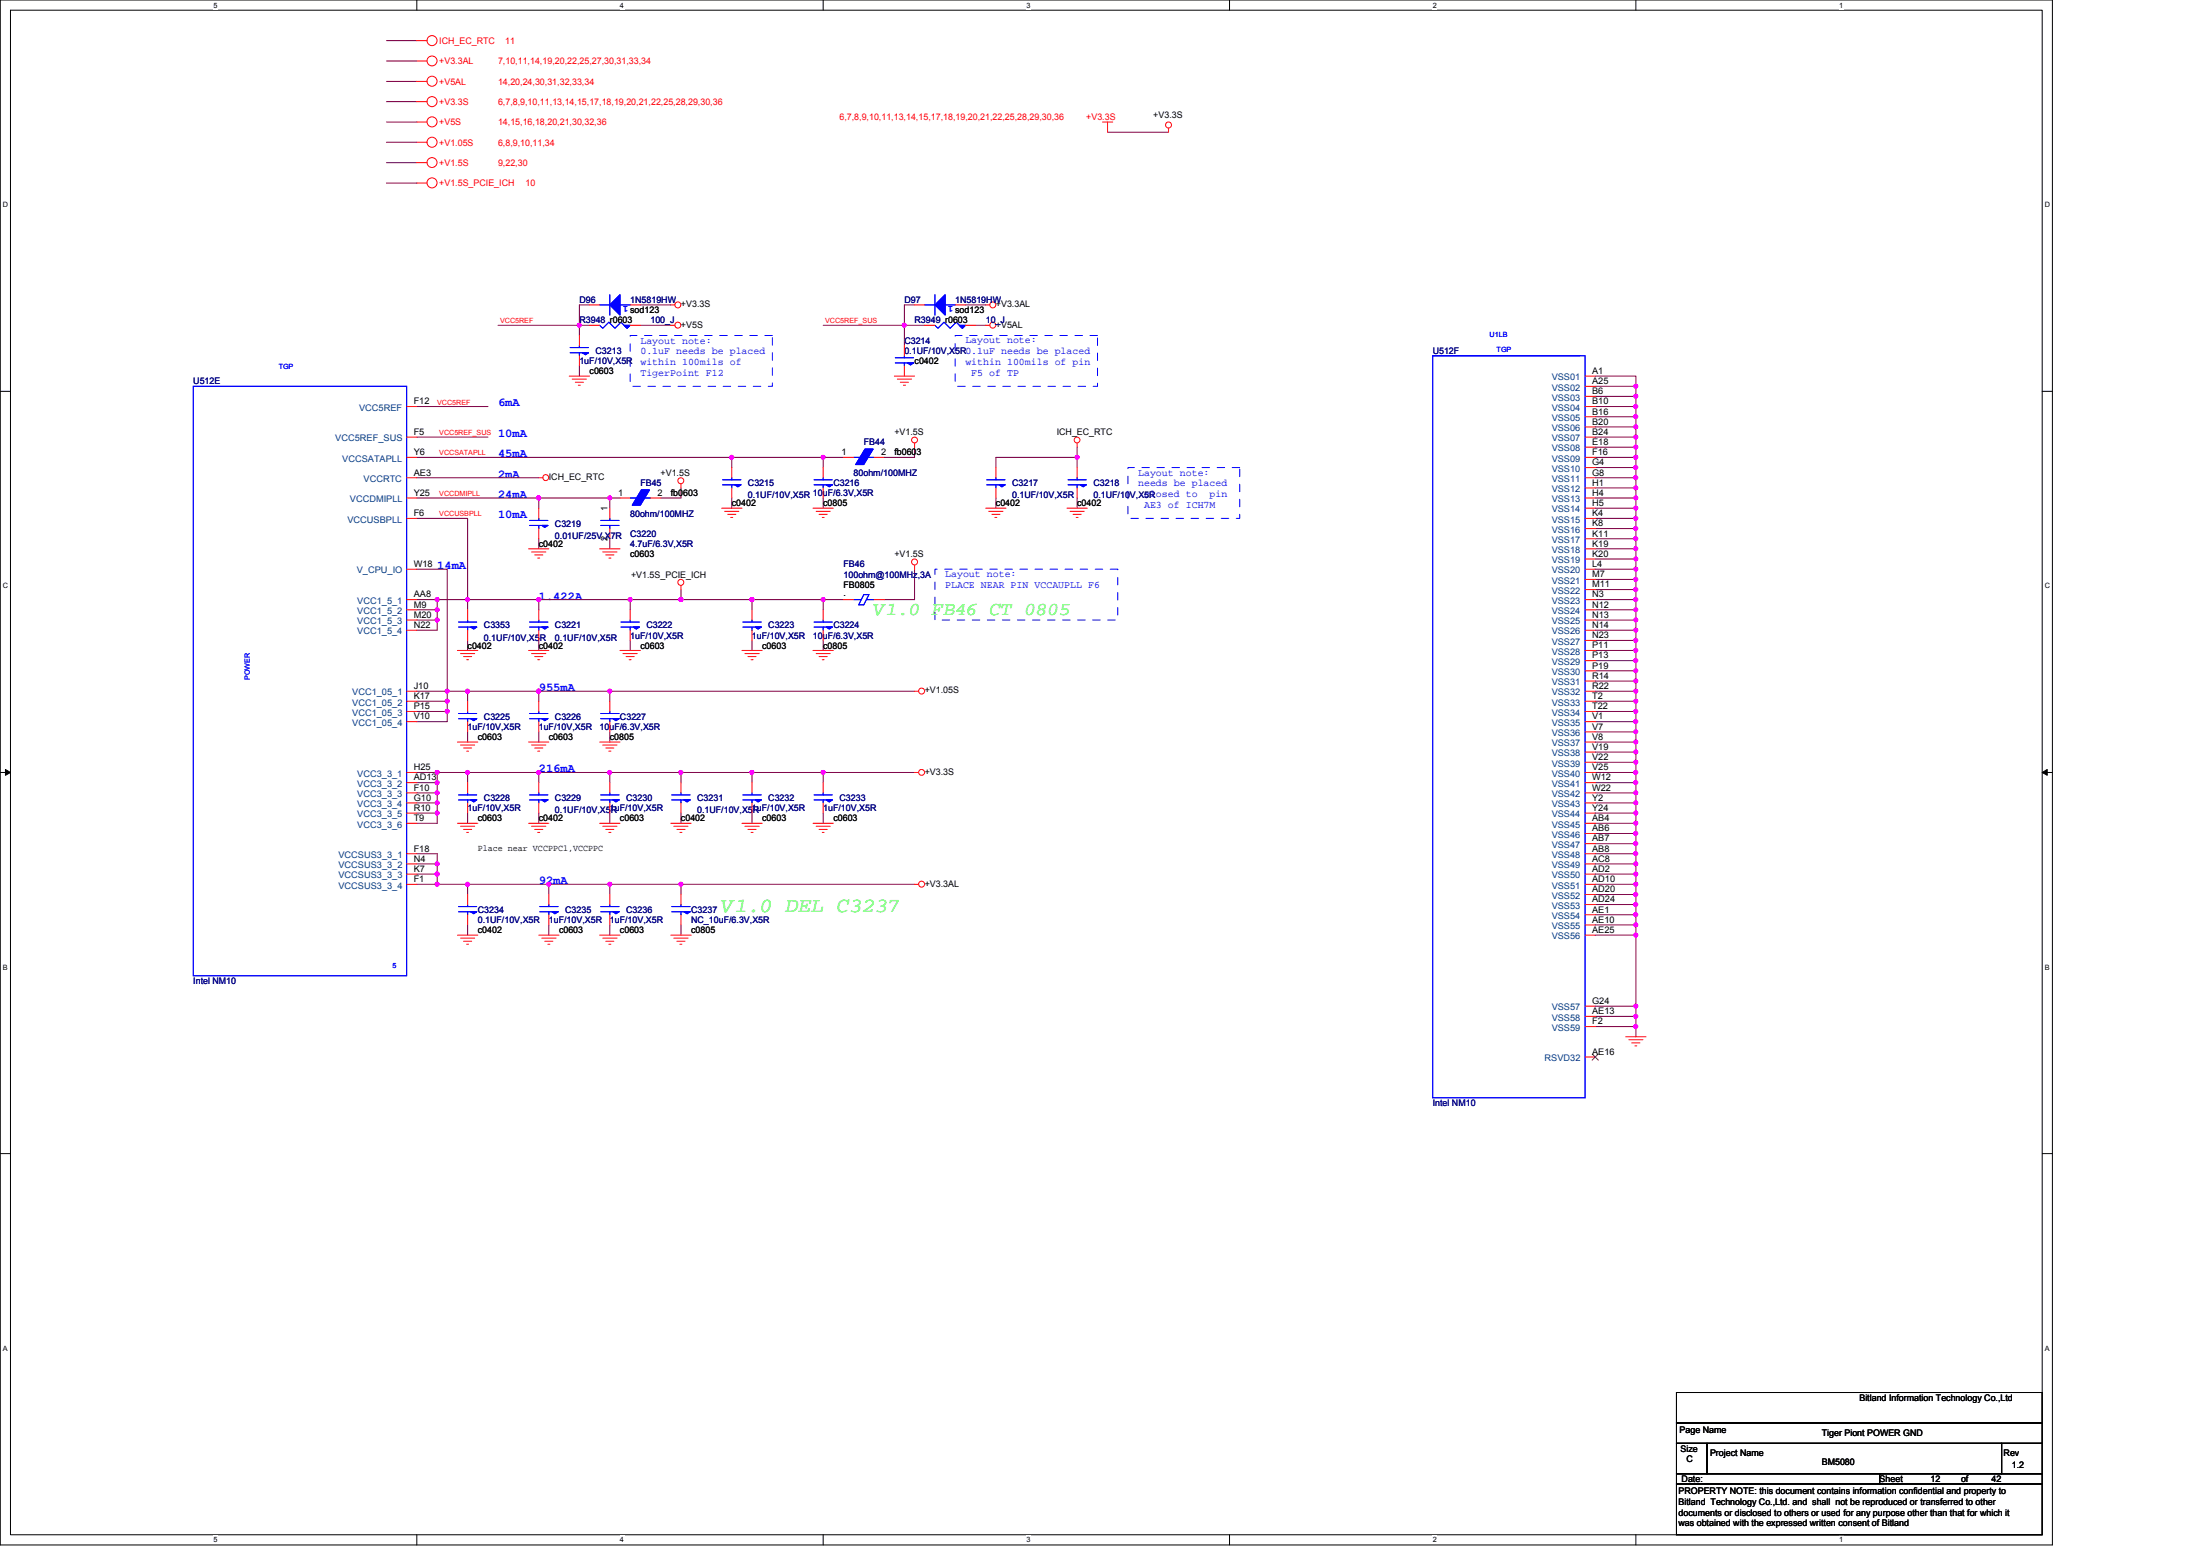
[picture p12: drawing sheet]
<svg xmlns="http://www.w3.org/2000/svg" width="297mm" height="210mm" viewBox="0 0 297 210" stroke-linecap="round" stroke-linejoin="round" font-family="sans-serif">
<path d="M0 0h277.1v208.5h-277.1zM1.4 1.4h274.3v205.7h-274.3z" fill="none" stroke="#000" stroke-width=".14"/>
<g fill="#fff">
<path d="M28.8 .1h.6v1.1h-.6z"/>
<path d="M28.8 207.3h.6v1.1h-.6z"/>
</g>
<path d="M56.3 0v1.4M56.3 207.1v1.4" fill="none" stroke="#000" stroke-width=".14"/>
<g fill="#fff">
<path d="M83.7 .1h.6v1.1h-.6z"/>
<path d="M83.7 207.3h.6v1.1h-.6z"/>
</g>
<path d="M111.1 0v1.4M111.1 207.1v1.4" fill="none" stroke="#000" stroke-width=".14"/>
<g fill="#fff">
<path d="M138.6 .1h.5v1.1h-.5z"/>
<path d="M138.6 207.3h.5v1.1h-.5z"/>
</g>
<path d="M166 0v1.4M166 207.1v1.4" fill="none" stroke="#000" stroke-width=".14"/>
<g fill="#fff">
<path d="M193.4 .1h.6v1.1h-.6z"/>
<path d="M193.4 207.3h.6v1.1h-.6z"/>
</g>
<path d="M220.9 0v1.4M220.9 207.1v1.4" fill="none" stroke="#000" stroke-width=".14"/>
<g fill="#fff">
<path d="M248.3 .1h.6v1.1h-.6z"/>
<path d="M248.3 207.3h.6v1.1h-.6z"/>
<path d="M.4 27.1h.7v1.1h-.7z"/>
<path d="M276.1 27.1h.7v1.1h-.7z"/>
<path d="M.4 78.5h.7v1.1h-.7z"/>
<path d="M276.1 78.5h.7v1.1h-.7z"/>
</g>
<path d="M0 52.8h1.4M275.7 52.8h1.4" fill="none" stroke="#000" stroke-width=".14"/>
<g fill="#fff">
<path d="M.4 130h.7v1.1h-.7z"/>
<path d="M276.1 130h.7v1.1h-.7z"/>
</g>
<path d="M0 104.2h1.4M275.7 104.2h1.4" fill="none" stroke="#000" stroke-width=".14"/>
<path d="M.7 103.8l.7 .4-.7 .4zM275.7 104.2l.7-.4v.8z" fill="#000" stroke="#000" stroke-width=".14"/>
<g fill="#fff">
<path d="M.4 181.4h.7v1.1h-.7z"/>
<path d="M276.1 181.4h.7v1.1h-.7z"/>
</g>
<path d="M0 155.7h1.4M275.7 155.7h1.4M226.4 187.9h49.3v4.1h-49.3zM226.4 192h49.3v2.8h-49.3zM226.4 194.8h4.1v4.1h-4.1zM226.4 198.9h27.4v1.4h-27.4zM230.5 194.8h39.8v4.1h-39.8zM253.8 198.9h21.9v1.4h-21.9zM270.3 194.8h5.4v4.1h-5.4zM226.4 200.3h49.3v6.8h-49.3z" fill="none" stroke="#000" stroke-width=".14"/>
<path d="M85.1 45.3h19.2v6.8h-19.2zM129 45.3h19.2v6.8h-19.2zM126.2 76.8h24.7v6.9h-24.7zM152.3 63.1h15.1v6.9h-15.1z" fill="none" stroke="#00f" stroke-width=".14" stroke-dasharray="1 1 1 1 1 1 1 1"/>
<g fill="none" stroke="#800040" stroke-width=".14">
<path d="M52.2 5.5h4.1M52.2 8.2h4.1M52.2 11h4.1M52.2 13.7h4.1M52.2 19.2h4.1M52.2 16.5h4.1M149.5 17.8h8.3M52.2 21.9h4.1M52.2 24.7h4.1M56.3 59h9.6M56.3 54.9h9.6M67.2 43.9h11"/>
<path d="M78.2 49.4v1.4M78.2 43.9v1.4M78.2 43.9h1.4M79.6 41.1h-1.4v2.8M86.5 41.1h4.1M86.5 43.9h4.1M111.1 43.9h11M122.1 43.9v2.7M122.1 43.9h2.8M123.5 41.1h-1.4v2.8M130.3 41.1h2.8M131.7 43.9h1.4"/>
<path d="M215.4 57.6h5.5M215.4 56.2h5.5M215.4 54.9h5.5M215.4 53.5h5.5M215.4 52.1h5.5M215.4 50.8h5.5v1.3M215.4 59h5.5M220.9 56.2v1.4M220.9 59v1.3M220.9 53.5v1.4M220.9 57.6v1.4M220.9 54.9v1.3"/>
<path d="M220.9 52.1v1.4M56.3 70h6.8v10.9M56.3 67.2h16.4M56.3 64.5h16.4M56.3 76.8h4.1v16.5M56.3 61.7h42.5M72.7 67.2v1.4M72.7 72.7v1.4M72.7 67.2h9.6M82.3 67.2v1.4M82.3 67.2h1.4M82.3 72.7v1.4"/>
<path d="M91.9 79.6v1.3M91.9 65.8v1.4h-2.7M98.8 61.7h12.3M98.8 61.7v1.4M98.8 67.2v1.4M111.1 67.2v1.4M111.1 61.7h2.8M111.1 61.7v1.4M123.5 76.8v4.1h-4.1M123.5 60.3v1.4h-4.1M134.5 67.2v1.4M145.4 60.3v1.4"/>
<path d="M145.4 67.2v1.4M145.4 61.7h-10.9v1.4M145.4 61.7v1.4M215.4 67.2h5.5M215.4 65.8h5.5M215.4 64.5h5.5M215.4 63.1h5.5M215.4 61.7h5.5M215.4 71.3h5.5M215.4 60.3h5.5M215.4 70h5.5M215.4 68.6h5.5"/>
<path d="M215.4 79.6h5.5M215.4 78.2h5.5M215.4 76.8h5.5M215.4 75.4h5.5M215.4 74.1h5.5M215.4 72.7h5.5M220.9 67.2v1.4M220.9 72.7v1.4M220.9 74.1v1.3M220.9 71.3v1.4M220.9 76.8v1.4M220.9 68.6v1.4"/>
<path d="M220.9 61.7v1.4M220.9 79.6v1.3M220.9 70v1.3M220.9 78.2v1.4M220.9 64.5v1.3M220.9 65.8v1.4M220.9 75.4v1.4M220.9 60.3v1.4M220.9 63.1v1.4M56.3 96h4.1v1.4h-4.1M56.3 83.7h2.7M56.3 82.3h2.7"/>
<path d="M56.3 80.9h2.7M56.3 93.3h4.1M56.3 94.6h4.1M59 80.9h4.1M59 83.7v1.3h-2.7M59 82.3v1.4M59 80.9v1.4M60.4 94.6v1.4M60.4 93.3v1.3M60.4 93.3h2.7v1.3M63.1 86.4v1.4M63.1 80.9v1.4"/>
<path d="M63.1 93.3h9.6M63.1 80.9h9.6v1.4M63.1 98.8v1.3M72.7 80.9h12.4M72.7 93.3v1.3M72.7 98.8v1.3M72.7 86.4v1.4M72.7 93.3h9.6M82.3 93.3v1.3M82.3 98.8v1.3M82.3 93.3h41.2M85.1 80.9h6.8"/>
<path d="M85.1 86.4v1.4M85.1 80.9v1.4M91.9 80.9h9.6v1.4M101.5 80.9h9.6M101.5 86.4v1.4M111.1 86.4v1.4M111.1 80.9v1.4M111.1 80.9h2.8M215.4 89.2h5.5M215.4 87.8h5.5M215.4 86.4h5.5M215.4 85h5.5"/>
<path d="M215.4 83.7h5.5M215.4 93.3h5.5M215.4 82.3h5.5M215.4 91.9h5.5M215.4 80.9h5.5M215.4 90.5h5.5M215.4 98.8h5.5M215.4 97.4h5.5M215.4 96h5.5M215.4 94.6h5.5M220.9 83.7v1.3M220.9 80.9v1.4"/>
<path d="M220.9 87.8v1.4M220.9 96v1.4M220.9 97.4v1.4M220.9 93.3v1.3M220.9 85v1.4M220.9 94.6v1.4M220.9 91.9v1.4M220.9 86.4v1.4M220.9 98.8v1.3M220.9 89.2v1.3M220.9 82.3v1.4M220.9 90.5v1.4"/>
<path d="M56.3 109.7h2.7v1.4h-2.7M56.3 118h2.7M56.3 116.6h2.7M56.3 115.2h2.7v1.4M56.3 108.4h2.7M56.3 107h2.7M56.3 105.6h2.7M56.3 104.2h2.7M56.3 119.3h2.7M59 119.3h4.1M59 104.2h4.1M59 116.6v1.4"/>
<path d="M59 118v1.3M59 108.4v1.3M59 107v1.4M59 104.2v2.8M63.1 104.2v1.4M63.1 109.7v1.4M63.1 119.3h11M63.1 104.2h9.6v1.4M63.1 119.3v1.4M72.7 104.2h9.6M72.7 109.7v1.4M74.1 119.3h8.2"/>
<path d="M74.1 119.3v1.4M82.3 119.3v1.4M82.3 109.7v1.4M82.3 104.2v1.4M82.3 104.2h9.6v1.4M82.3 119.3h9.6M91.9 104.2h9.6v1.4M91.9 119.3v1.4M91.9 109.7v1.4M91.9 119.3h31.6M101.5 109.7v1.4M101.5 104.2h9.6"/>
<path d="M111.1 109.7v1.4M111.1 104.2h12.4M111.1 104.2v1.4M215.4 101.5h5.5M215.4 100.1h5.5M215.4 109.7h5.5M215.4 108.4h5.5M215.4 107h5.5M215.4 105.6h5.5M215.4 104.2h5.5M215.4 102.9h5.5M215.4 119.3h5.5"/>
<path d="M215.4 118h5.5M215.4 116.6h5.5M215.4 115.2h5.5M215.4 113.9h5.5M215.4 112.5h5.5M215.4 111.1h5.5M220.9 100.1v1.4M220.9 119.3v1.4M220.9 108.4v1.3M220.9 111.1v1.4M220.9 102.9v1.3M220.9 113.9v1.3"/>
<path d="M220.9 105.6v1.4M220.9 109.7v1.4M220.9 107v1.4M220.9 116.6v1.4M220.9 118v1.3M220.9 112.5v1.4M220.9 115.2v1.4M220.9 104.2v1.4M220.9 101.5v1.4M63.1 124.8v1.4M74.1 124.8v1.4M82.3 124.8v1.4"/>
<path d="M91.9 124.8v1.4M215.4 123.4h5.5M215.4 122.1h5.5M215.4 120.7h5.5M215.4 126.2h5.5M215.4 124.8h5.5M215.4 138.5h5.5M215.4 137.2h5.5M215.4 135.8h5.5M220.9 135.8v1.4M220.9 124.8v1.4M220.9 138.5v1.4"/>
<path d="M220.9 137.2v1.3M220.9 123.4v1.4M220.9 120.7v1.4M220.9 122.1v1.3M220.9 126.2v9.6"/>
</g>
<g fill="#f0f" stroke="#f0f" stroke-width=".14">
<circle cx="220.9" cy="64.5" r=".27"/>
<circle cx="220.9" cy="71.3" r=".27"/>
<circle cx="220.9" cy="69.9" r=".27"/>
<circle cx="220.9" cy="59" r=".27"/>
<circle cx="220.9" cy="76.8" r=".27"/>
<circle cx="220.9" cy="72.7" r=".27"/>
<circle cx="220.9" cy="87.8" r=".27"/>
<circle cx="220.9" cy="86.4" r=".27"/>
<circle cx="220.9" cy="91.9" r=".27"/>
<circle cx="220.9" cy="90.5" r=".27"/>
<circle cx="220.9" cy="67.2" r=".27"/>
<circle cx="220.9" cy="56.2" r=".27"/>
<circle cx="220.9" cy="83.7" r=".27"/>
<circle cx="220.9" cy="74" r=".27"/>
<circle cx="220.9" cy="80.9" r=".27"/>
<circle cx="220.9" cy="97.4" r=".27"/>
<circle cx="220.9" cy="93.3" r=".27"/>
<circle cx="220.9" cy="100.1" r=".27"/>
<circle cx="220.9" cy="85" r=".27"/>
<circle cx="220.9" cy="68.6" r=".27"/>
<circle cx="220.9" cy="61.7" r=".27"/>
<circle cx="220.9" cy="79.6" r=".27"/>
<circle cx="220.9" cy="94.6" r=".27"/>
<circle cx="220.9" cy="53.5" r=".27"/>
<circle cx="220.9" cy="57.6" r=".27"/>
<circle cx="220.9" cy="54.9" r=".27"/>
<circle cx="220.9" cy="78.2" r=".27"/>
<circle cx="220.9" cy="89.1" r=".27"/>
<circle cx="220.9" cy="82.3" r=".27"/>
<circle cx="220.9" cy="65.8" r=".27"/>
<circle cx="220.9" cy="75.4" r=".27"/>
<circle cx="220.9" cy="60.3" r=".27"/>
<circle cx="220.9" cy="63.1" r=".27"/>
<circle cx="220.9" cy="52.1" r=".27"/>
<circle cx="220.9" cy="101.5" r=".27"/>
<circle cx="220.9" cy="98.8" r=".27"/>
<circle cx="220.9" cy="96" r=".27"/>
<circle cx="220.9" cy="116.6" r=".27"/>
<circle cx="220.9" cy="123.4" r=".27"/>
<circle cx="220.9" cy="122.1" r=".27"/>
<circle cx="220.9" cy="111.1" r=".27"/>
<circle cx="220.9" cy="124.8" r=".27"/>
<circle cx="220.9" cy="138.5" r=".27"/>
<circle cx="220.9" cy="119.3" r=".27"/>
<circle cx="220.9" cy="108.3" r=".27"/>
<circle cx="220.9" cy="135.8" r=".27"/>
<circle cx="220.9" cy="102.9" r=".27"/>
<circle cx="220.9" cy="137.1" r=".27"/>
<circle cx="220.9" cy="120.7" r=".27"/>
<circle cx="220.9" cy="113.8" r=".27"/>
<circle cx="220.9" cy="105.6" r=".27"/>
<circle cx="220.9" cy="109.7" r=".27"/>
<circle cx="220.9" cy="107" r=".27"/>
<circle cx="220.9" cy="126.2" r=".27"/>
<circle cx="220.9" cy="117.9" r=".27"/>
<circle cx="220.9" cy="112.5" r=".27"/>
<circle cx="220.9" cy="115.2" r=".27"/>
<circle cx="220.9" cy="104.2" r=".27"/>
<circle cx="72.7" cy="93.3" r=".27"/>
<circle cx="63.1" cy="93.3" r=".27"/>
<circle cx="72.7" cy="67.2" r=".27"/>
<circle cx="78.2" cy="43.9" r=".27"/>
<circle cx="59" cy="117.9" r=".27"/>
<circle cx="59" cy="116.6" r=".27"/>
<circle cx="59" cy="119.3" r=".27"/>
<circle cx="59" cy="109.7" r=".27"/>
<circle cx="59" cy="108.3" r=".27"/>
<circle cx="59" cy="107" r=".27"/>
<circle cx="60.4" cy="96" r=".27"/>
<circle cx="60.4" cy="94.6" r=".27"/>
<circle cx="60.4" cy="93.3" r=".27"/>
<circle cx="59" cy="83.7" r=".27"/>
<circle cx="59" cy="82.3" r=".27"/>
<circle cx="59" cy="80.9" r=".27"/>
<circle cx="122.1" cy="43.9" r=".27"/>
<circle cx="74.1" cy="119.3" r=".27"/>
<circle cx="63.1" cy="119.3" r=".27"/>
<circle cx="63.1" cy="104.2" r=".27"/>
<circle cx="82.3" cy="104.2" r=".27"/>
<circle cx="72.7" cy="104.2" r=".27"/>
<circle cx="59" cy="105.6" r=".27"/>
<circle cx="59" cy="104.2" r=".27"/>
<circle cx="111.1" cy="104.2" r=".27"/>
<circle cx="91.9" cy="104.2" r=".27"/>
<circle cx="82.3" cy="93.3" r=".27"/>
<circle cx="72.7" cy="80.9" r=".27"/>
<circle cx="63.1" cy="80.9" r=".27"/>
<circle cx="101.5" cy="80.9" r=".27"/>
<circle cx="91.9" cy="80.9" r=".27"/>
<circle cx="111.1" cy="80.9" r=".27"/>
<circle cx="85.1" cy="80.9" r=".27"/>
<circle cx="82.3" cy="67.2" r=".27"/>
<circle cx="111.1" cy="61.7" r=".27"/>
<circle cx="98.8" cy="61.7" r=".27"/>
<circle cx="145.4" cy="61.7" r=".27"/>
<circle cx="101.5" cy="104.2" r=".27"/>
<circle cx="82.3" cy="119.3" r=".27"/>
<circle cx="91.9" cy="119.3" r=".27"/>
</g>
<g fill="none" stroke="#f00" stroke-width=".14">
<path d="M56.3 5.5h1.4M56.3 8.2h1.4M56.3 11h1.4M56.3 13.7h1.4M56.3 16.5h1.4M56.3 19.2h1.4M148.9 16.5h1.3M149.5 16.5v1.3M157.8 17.3v.5M56.3 21.9h1.4M56.3 24.7h1.4M54.9 59h1.4"/>
<path d="M54.9 54.9h1.4M76.9 50.8h2.7M77.3 51.2h1.9M77.7 51.6h1.1M78.1 52h.3M78.2 48v1.4M78.2 45.3v1.3M79.6 43.9h1.4M79.6 41.1h1.4M85.1 43.9h1.4M85.1 41.1h1.4M90.6 43.9h.5"/>
<path d="M90.6 41.1h.5M120.8 50.8h2.7M121.2 51.2h1.9M121.6 51.6h1.1M122 52h.3M122.1 49.4v1.4M122.1 46.6v1.4M123.5 41.1h1.4M123.5 59.8v.5M124.9 43.9h1.3M129 41.1h1.3M130.3 43.9h1.4"/>
<path d="M133.1 43.9h.5M133.1 41.1h.5M145.4 59.8v.5M214 59h1.4M214 57.6h1.4M214 56.2h1.4M214 54.9h1.4M214 53.5h1.4M214 52.1h1.4M214 50.8h1.4M54.9 76.8h1.4M54.9 70h1.4"/>
<path d="M54.9 67.2h1.4M54.9 64.5h1.4M54.9 61.7h1.4M71.4 74.1h2.7M71.8 74.5h1.9M72.2 74.9h1.1M72.6 75.3h.3M72.7 64.5h.6M72.7 71.3v1.4M72.7 68.6v1.4M81 74.1h2.7M81.4 74.5h1.9"/>
<path d="M81.8 74.9h1.1M82.2 75.3h.3M82.3 68.6v1.4M82.3 71.3v1.4M83.7 67.2h1.4M87.8 67.2h1.4M91.9 79v.6M91.9 65.3v.5M97.4 68.6h2.8M97.8 69h2M98.3 69.4h1.1M98.7 69.8h.2"/>
<path d="M98.8 65.8v1.4M98.8 63.1v1.4M109.8 68.6h2.7M110.2 69h1.9M110.6 69.4h1.1M111 69.8h.3M111.1 65.8v1.4M111.1 63.1v1.4M113.9 61.7h1.3M118 61.7h1.4M123.5 76.3v.5M133.1 68.6h2.7"/>
<path d="M133.5 69h1.9M133.9 69.4h1.1M134.3 69.8h.3M134.5 65.8v1.4M134.5 63.1v1.4M144.1 68.6h2.7M144.5 69h1.9M144.9 69.4h1.1M145.3 69.8h.3M145.4 65.8v1.4M145.4 63.1v1.4M214 79.6h1.4"/>
<path d="M214 78.2h1.4M214 76.8h1.4M214 75.4h1.4M214 74.1h1.4M214 72.7h1.4M214 71.3h1.4M214 70h1.4M214 68.6h1.4M214 67.2h1.4M214 65.8h1.4M214 64.5h1.4M214 63.1h1.4"/>
<path d="M214 61.7h1.4M214 60.3h1.4M54.9 82.3h1.4M54.9 83.7h1.4M54.9 85h1.4M54.9 97.4h1.4M54.9 80.9h1.4M54.9 96h1.4M54.9 94.6h1.4M54.9 93.3h1.4M61.8 87.8h2.7M62.2 88.2h1.9"/>
<path d="M62.6 88.6h1.1M63 89h.3M63.1 85v1.4M63.1 82.3v1.4M63.1 97.4v1.4M63.1 94.6v1.4M71.4 87.8h2.7M71.8 88.2h1.9M72.2 88.6h1.1M72.6 89h.3M72.7 97.4v1.4M72.7 94.6v1.4"/>
<path d="M72.7 85v1.4M72.7 82.3v1.4M82.3 97.4v1.4M82.3 94.6v1.4M83.7 87.8h2.8M84.1 88.2h1.9M84.5 88.6h1.1M84.9 89h.3M85.1 85v1.4M85.1 82.3v1.4M100.2 87.8h2.7M100.6 88.2h1.9"/>
<path d="M101 88.6h1.1M101.4 89h.3M101.5 85v1.4M101.5 82.3v1.4M109.8 87.8h2.7M110.2 88.2h1.9M110.6 88.6h1.1M111 89h.3M111.1 85v1.4M111.1 82.3v1.4M113.9 80.9h1.3M118 80.9h1.4"/>
<path d="M123.5 93.3h.5M214 98.8h1.4M214 97.4h1.4M214 96h1.4M214 94.6h1.4M214 93.3h1.4M214 91.9h1.4M214 90.5h1.4M214 89.2h1.4M214 87.8h1.4M214 86.4h1.4M214 85h1.4"/>
<path d="M214 83.7h1.4M214 82.3h1.4M214 80.9h1.4M54.9 119.3h1.4M54.9 118h1.4M54.9 116.6h1.4M54.9 115.2h1.4M54.9 111.1h1.4M54.9 109.7h1.4M54.9 108.4h1.4M54.9 107h1.4M54.9 105.6h1.4"/>
<path d="M54.9 104.2h1.4M61.8 111.1h2.7M61.8 100.1h2.7M62.2 111.5h1.9M62.2 100.5h1.9M62.6 111.9h1.1M62.6 100.9h1.1M63 112.3h.3M63 101.4h.3M63.1 108.4v1.3M63.1 105.6v1.4M71.4 100.1h2.7"/>
<path d="M71.4 111.1h2.7M71.8 100.5h1.9M71.8 111.5h1.9M72.2 100.9h1.1M72.2 111.9h1.1M72.6 101.4h.3M72.6 112.3h.3M72.7 108.4v1.3M72.7 105.6v1.4M81 111.1h2.7M81 100.1h2.7M81.4 111.5h1.9"/>
<path d="M81.4 100.5h1.9M81.8 111.9h1.1M81.8 100.9h1.1M82.2 112.3h.3M82.2 101.4h.3M82.3 108.4v1.3M82.3 105.6v1.4M90.6 111.1h2.7M91 111.5h1.9M91.4 111.9h1.1M91.8 112.3h.3M91.9 108.4v1.3"/>
<path d="M91.9 105.6v1.4M100.2 111.1h2.7M100.6 111.5h1.9M101 111.9h1.1M101.4 112.3h.3M101.5 108.4v1.3M101.5 105.6v1.4M109.8 111.1h2.7M110.2 111.5h1.9M110.6 111.9h1.1M111 112.3h.3M111.1 108.4v1.3"/>
<path d="M111.1 105.6v1.4M123.5 119.3h.5M123.5 104.2h.5M214 119.3h1.4M214 118h1.4M214 116.6h1.4M214 115.2h1.4M214 113.9h1.4M214 112.5h1.4M214 111.1h1.4M214 109.7h1.4M214 108.4h1.4"/>
<path d="M214 107h1.4M214 105.6h1.4M214 104.2h1.4M214 102.9h1.4M214 101.5h1.4M214 100.1h1.4M61.8 126.2h2.7M62.2 126.6h1.9M62.6 127h1.1M63 127.4h.3M63.1 123.4v1.4M63.1 120.7v1.4"/>
<path d="M72.7 126.2h2.8M73.1 126.6h2M73.6 127h1.1M74 127.4h.2M74.1 123.4v1.4M74.1 120.7v1.4M81 126.2h2.7M81.4 126.6h1.9M81.8 127h1.1M82.2 127.4h.3M82.3 123.4v1.4M82.3 120.7v1.4"/>
<path d="M90.6 126.2h2.7M91 126.6h1.9M91.4 127h1.1M91.8 127.4h.3M91.9 123.4v1.4M91.9 120.7v1.4M214 138.5h1.4M214 137.2h1.4M214 135.8h1.4M214 126.2h1.4M214 124.8h1.4M214 123.4h1.4"/>
<path d="M214 122.1h1.4M214 120.7h1.4M219.5 139.9h2.7M214 142.6h1.4M219.9 140.3h1.9M220.3 140.7h1.1M220.7 141.1h.3"/>
<circle cx="58.3" cy="11" r=".68"/>
<circle cx="58.3" cy="13.7" r=".68"/>
<circle cx="58.3" cy="16.4" r=".68"/>
<circle cx="58.3" cy="19.2" r=".68"/>
<circle cx="58.3" cy="5.5" r=".68"/>
<circle cx="58.3" cy="8.2" r=".67"/>
<circle cx="157.8" cy="16.9" r=".4"/>
<circle cx="58.3" cy="24.7" r=".68"/>
<circle cx="58.3" cy="21.9" r=".67"/>
<circle cx="91.5" cy="43.9" r=".4"/>
<circle cx="91.5" cy="41.1" r=".4"/>
<circle cx="123.5" cy="59.4" r=".4"/>
<circle cx="134" cy="43.9" r=".4"/>
<circle cx="134" cy="41.1" r=".4"/>
<circle cx="145.4" cy="59.4" r=".39"/>
<circle cx="73.7" cy="64.5" r=".4"/>
<circle cx="91.9" cy="78.6" r=".4"/>
<circle cx="91.9" cy="64.9" r=".4"/>
<circle cx="123.5" cy="75.8" r=".4"/>
<circle cx="124.4" cy="93.3" r=".4"/>
<circle cx="124.4" cy="119.3" r=".4"/>
<circle cx="124.4" cy="104.2" r=".4"/>
</g>
<g fill="none" stroke="#00f" stroke-width=".14">
<path d="M82.3 39.8v2.7M126.2 39.8v2.7M26.1 52.1h28.8v79.6h-28.8zM77 46.9h2.5M77 47.6h2.5h-.2M78.2 47.6v.4M78.2 46.6v.3M81 43.9l.4 .4 .8-.8 .8 .8 .8-.8 .9 .8 .4-.4M81 41.1h1.3M83.7 41.1h1.4M120.9 48.3h2.5M120.9 49h2.5h-.2"/>
<path d="M122.1 49v.4M122.1 48v.3M124.9 41.1h1.3M126.2 43.9l.4 .4 .9-.8 .8 .8 .8-.8 .8 .8 .4-.4M127.6 41.1h1.4M193.4 48h19.9M193.4 48h20.6v100.1h-20.6zM71.5 70.2h2.5M71.5 70.9h2.5h-.2M72.7 70.9v.4M72.7 70v.2M81.1 70.9h2.5"/>
<path d="M81.1 70.2h2.5M82.3 70v.2M82.3 70.9v.4M85.1 67.2h.8M86.6 66.1h1.1M87 67.2h.8M97.6 64.7h2.4M97.6 65.4h2.4h-.1M98.8 65.4v.4M98.8 64.5v.2M109.9 64.7h2.5M109.9 65.4h2.5h-.2"/>
<path d="M111.1 65.4v.4M111.1 64.5v.2M115.2 61.7h.9M116.8 60.6h1.1M117.2 61.7h.8M133.2 64.7h2.5M133.2 65.4h2.5h-.2M134.5 65.4v.4M134.5 64.5v.2M144.2 64.7h2.5M144.2 65.4h2.5h-.2M145.4 65.4v.4"/>
<path d="M145.4 64.5v.2M61.9 83.9h2.5M61.9 84.6h2.5h-.2M61.9 96.3h2.5M61.9 97h2.5h-.2M63.1 84.6v.4M63.1 83.7v.2M63.1 97v.4M63.1 96v.3M71.5 96.3h2.5M71.5 97h2.5h-.2M71.5 83.9h2.5"/>
<path d="M71.5 84.6h2.5h-.2M72.7 97v.4M72.7 96v.3M72.7 84.6v.4M72.7 83.7v.2M81.1 96.3h2.5M81.1 97h2.5h-.2M82.3 97v.4M82.3 96v.3M83.8 83.9h2.5M83.8 84.6h2.5h-.1M85.1 84.6v.4"/>
<path d="M85.1 83.7v.2M100.3 83.9h2.5M100.3 84.6h2.5h-.2M101.5 84.6v.4M101.5 83.7v.2M109.9 83.9h2.5M109.9 84.6h2.5h-.2M111.1 84.6v.4M111.1 83.7v.2M115.2 80.9h1M116.6 80.2h.7l-.7 1.4h-.7zM117 80.9h1"/>
<path d="M61.9 107.3h2.5M61.9 108h2.5h-.2M63.1 108v.4M63.1 107v.3M71.5 107.3h2.5M71.5 108h2.5h-.2M72.7 108v.4M72.7 107v.3M81.1 107.3h2.5M81.1 108h2.5h-.2M82.3 108v.4M82.3 107v.3"/>
<path d="M90.7 107.3h2.5M90.7 108h2.5h-.2M91.9 108v.4M91.9 107v.3M100.3 107.3h2.5M100.3 108h2.5h-.2M101.5 108v.4M101.5 107v.3M109.9 107.3h2.5M109.9 108h2.5h-.2M111.1 108v.4M111.1 107v.3"/>
<path d="M61.9 122.3h2.5M61.9 123h2.5h-.2M63.1 123v.4M63.1 122.1v.2M72.9 122.3h2.5M72.9 123h2.5h-.2M74.1 123v.4M74.1 122.1v.2M81.1 122.3h2.5M81.1 123h2.5h-.2M82.3 123v.4M82.3 122.1v.2"/>
<path d="M90.7 122.3h2.5M90.7 123h2.5h-.2M91.9 123v.4M91.9 122.1v.2"/>
</g>
<g fill="#00f" stroke="#00f" stroke-width=".14">
<path d="M99.2 65.4h.8l-.4 .3z" fill-rule="evenodd"/>
<path d="M99.2 65.4h.8l-.4 .3z" fill-rule="evenodd"/>
<path d="M85.5 84.6h.8l-.4 .3z" fill-rule="evenodd"/>
<path d="M85.5 84.6h.8l-.4 .3z" fill-rule="evenodd"/>
<path d="M82.8 123h.8l-.4 .3z" fill-rule="evenodd"/>
<path d="M82.8 123h.8l-.4 .3z" fill-rule="evenodd"/>
<path d="M116.8 60.6h1.1l-1.3 2.1h-1.1z" fill-rule="evenodd"/>
<path d="M116.8 60.6h1.1l-1.3 2.1h-1.1z" fill-rule="evenodd"/>
<path d="M63.5 107.9h.9l-.4 .3z" fill-rule="evenodd"/>
<path d="M63.5 107.9h.9l-.4 .3z" fill-rule="evenodd"/>
<path d="M102 84.6h.8l-.4 .3z" fill-rule="evenodd"/>
<path d="M102 84.6h.8l-.4 .3z" fill-rule="evenodd"/>
<path d="M84.3 43.9h.8l-.4 .4z" fill-rule="evenodd"/>
<path d="M84.3 43.9h.8l-.4 .4z" fill-rule="evenodd"/>
<path d="M73.1 97h.9l-.4 .3z" fill-rule="evenodd"/>
<path d="M73.1 97h.9l-.4 .3z" fill-rule="evenodd"/>
<path d="M73.1 70.9h.9l-.4 .3z" fill-rule="evenodd"/>
<path d="M73.1 70.9h.9l-.4 .3z" fill-rule="evenodd"/>
<path d="M126.2 41.1l1.4-1.3v2.7z" fill-rule="evenodd"/>
<path d="M126.2 41.1l1.4-1.3v2.7z" fill-rule="evenodd"/>
<path d="M73.1 107.9h.9l-.4 .3z" fill-rule="evenodd"/>
<path d="M73.1 107.9h.9l-.4 .3z" fill-rule="evenodd"/>
<path d="M82.8 97h.8l-.4 .3z" fill-rule="evenodd"/>
<path d="M82.8 97h.8l-.4 .3z" fill-rule="evenodd"/>
<path d="M145.8 65.4h.9l-.4 .3z" fill-rule="evenodd"/>
<path d="M145.8 65.4h.9l-.4 .3z" fill-rule="evenodd"/>
<path d="M111.5 107.9h.9l-.4 .3z" fill-rule="evenodd"/>
<path d="M111.5 107.9h.9l-.4 .3z" fill-rule="evenodd"/>
<path d="M111.5 84.6h.9l-.4 .3z" fill-rule="evenodd"/>
<path d="M111.5 84.6h.9l-.4 .3z" fill-rule="evenodd"/>
<path d="M92.3 123h.9l-.4 .3z" fill-rule="evenodd"/>
<path d="M92.3 123h.9l-.4 .3z" fill-rule="evenodd"/>
<path d="M122.5 49h.9l-.5 .3z" fill-rule="evenodd"/>
<path d="M122.5 49h.9l-.5 .3z" fill-rule="evenodd"/>
<path d="M63.5 84.6h.9l-.4 .3z" fill-rule="evenodd"/>
<path d="M63.5 84.6h.9l-.4 .3z" fill-rule="evenodd"/>
<path d="M78.6 47.6h.9l-.4 .3z" fill-rule="evenodd"/>
<path d="M78.6 47.6h.9l-.4 .3z" fill-rule="evenodd"/>
<path d="M92.3 107.9h.9l-.4 .3z" fill-rule="evenodd"/>
<path d="M92.3 107.9h.9l-.4 .3z" fill-rule="evenodd"/>
<path d="M86.6 66.1h1.1l-1.2 2.1h-1.1z" fill-rule="evenodd"/>
<path d="M86.6 66.1h1.1l-1.2 2.1h-1.1z" fill-rule="evenodd"/>
<path d="M63.5 97h.9l-.4 .3z" fill-rule="evenodd"/>
<path d="M63.5 97h.9l-.4 .3z" fill-rule="evenodd"/>
<path d="M74.5 123h.9l-.5 .3z" fill-rule="evenodd"/>
<path d="M74.5 123h.9l-.5 .3z" fill-rule="evenodd"/>
<path d="M82.3 41.1l1.4-1.3v2.7z" fill-rule="evenodd"/>
<path d="M82.3 41.1l1.4-1.3v2.7z" fill-rule="evenodd"/>
<path d="M129.5 43.9h.8l-.4 .4z" fill-rule="evenodd"/>
<path d="M129.5 43.9h.8l-.4 .4z" fill-rule="evenodd"/>
<path d="M102 107.9h.8l-.4 .3z" fill-rule="evenodd"/>
<path d="M102 107.9h.8l-.4 .3z" fill-rule="evenodd"/>
<path d="M111.5 65.4h.9l-.4 .3z" fill-rule="evenodd"/>
<path d="M111.5 65.4h.9l-.4 .3z" fill-rule="evenodd"/>
<path d="M73.1 84.6h.9l-.4 .3z" fill-rule="evenodd"/>
<path d="M73.1 84.6h.9l-.4 .3z" fill-rule="evenodd"/>
<path d="M82.8 107.9h.8l-.4 .3z" fill-rule="evenodd"/>
<path d="M82.8 107.9h.8l-.4 .3z" fill-rule="evenodd"/>
<path d="M134.9 65.4h.8l-.4 .3z" fill-rule="evenodd"/>
<path d="M134.9 65.4h.8l-.4 .3z" fill-rule="evenodd"/>
<path d="M63.5 123h.9l-.4 .3z" fill-rule="evenodd"/>
<path d="M63.5 123h.9l-.4 .3z" fill-rule="evenodd"/>
</g>
<path d="M215 142.2l.8 .9M215.8 142.2l-.8 .9" fill="none" stroke="#804000" stroke-width=".14"/>
<text font-size="2.9" fill="#0f0" x="97.4" y="123.1">V1.0 DEL C3237</text>
<text font-size="2.6" fill="#0f0" x="118" y="83.1">V1.0 FB46 CT 0805</text>
<g font-size="1.6" fill="#00f">
<text x="67.2" y="54.8">6mA</text>
<text x="67.2" y="59">10mA</text>
<text x="67.2" y="64.5">2mA</text>
<text x="67.2" y="61.7">45mA</text>
<text x="67.2" y="69.9">10mA</text>
<text x="67.2" y="67.2">24mA</text>
<text x="59" y="76.8">14mA</text>
<text x="72.7" y="80.9">1.422A</text>
<text x="72.7" y="93.3">955mA</text>
<text x="72.7" y="104.2">216mA</text>
<text x="72.7" y="119.3">92mA</text>
</g>
<g font-size="1.4" fill="#00f">
<text x="86.5" y="46.4">Layout note:</text>
<text x="86.5" y="47.8">0.1uF needs be placed</text>
<text x="130.3" y="46.4">Layout note:</text>
<text x="86.5" y="49.3">within 100mils of</text>
<text x="86.5" y="50.7">TigerPoint F12</text>
<text x="130.3" y="49.3">within 100mils of pin</text>
<text x="131.1" y="50.7">F5 of TP</text>
<text x="153.7" y="64.2">Layout note:</text>
<text x="153.7" y="65.6">needs be placed</text>
<text x="154.5" y="67.1">closed to</text>
<text x="154.5" y="68.6">AE3 of ICH7M</text>
<text x="163.3" y="67.1">pin</text>
<text x="127.6" y="77.9">Layout note:</text>
<text x="127.6" y="79.4">PLACE NEAR PIN VCCAUPLL F6</text>
</g>
<g font-size="1.2" fill="#f00">
<text x="59.3" y="5.9">ICH_EC_RTC</text>
<text x="68.2" y="5.9">11</text>
<text x="59.3" y="8.7">+V3.3AL</text>
<text x="59.3" y="11.4">+V5AL</text>
<text x="67.2" y="11.4">14,20,24,30,31,32,33,34</text>
<text x="67.2" y="8.7">7,10,11,14,19,20,22,25,27,30,31,33,34</text>
<text x="59.3" y="14.2">+V3.3S</text>
<text x="59.3" y="16.9">+V5S</text>
<text x="67.2" y="14.2">6,7,8,9,10,11,13,14,15,17,18,19,20,21,22,25,28,29,30,36</text>
<text x="67.2" y="16.9">14,15,16,18,20,21,30,32,36</text>
<text x="113.3" y="16.2">6,7,8,9,10,11,13,14,15,17,18,19,20,21,22,25,28,29,30,36</text>
<text x="146.7" y="16.2">+V3.3S</text>
<text x="59.3" y="19.6">+V1.05S</text>
<text x="59.3" y="22.4">+V1.5S</text>
<text x="67.2" y="19.6">6,8,9,10,11,34</text>
<text x="67.2" y="22.4">9,22,30</text>
<text x="59.3" y="25.1">+V1.5S_PCIE_ICH</text>
<text x="70.9" y="25.1">10</text>
</g>
<g font-size="1.2">
<text x="155.7" y="15.9">+V3.3S</text>
<text x="91.9" y="41.4">+V3.3S</text>
<text x="134.5" y="41.4">+V3.3AL</text>
<text x="85.1" y="42.3">sod123</text>
<text x="91.9" y="44.2">+V5S</text>
<text x="129" y="42.3">sod123</text>
<text x="134.5" y="44.2">+V5AL</text>
<text x="79.6" y="50.5">c0603</text>
<text x="123.5" y="49.1">c0402</text>
<text x="215" y="53.2">B6</text>
<text x="215" y="51.8">A25</text>
<text x="215" y="50.5">A1</text>
<text x="55.9" y="54.6">F12</text>
<text x="55.9" y="58.7">F5</text>
<text x="120.8" y="58.7">+V1.5S</text>
<text x="142.7" y="58.7">ICH_EC_RTC</text>
<text x="215" y="58.7">B24</text>
<text x="215" y="57.3">B20</text>
<text x="215" y="55.9">B16</text>
<text x="215" y="54.6">B10</text>
<text x="55.9" y="64.2">AE3</text>
<text x="55.9" y="61.4">Y6</text>
<text x="74.1" y="64.8">ICH_EC_RTC</text>
<text x="89.2" y="64.2">+V1.5S</text>
<text x="113.6" y="61.4">1</text>
<text x="119" y="61.4">2</text>
<text x="120.8" y="61.5">fb0603</text>
<text x="215" y="65.6">H1</text>
<text x="215" y="64.2">G8</text>
<text x="215" y="62.8">G4</text>
<text x="215" y="61.4">F16</text>
<text x="215" y="60">E18</text>
<text x="55.9" y="69.7">F6</text>
<text x="55.9" y="66.9">Y25</text>
<text x="82" y="69" transform="rotate(-90 82 69)">1</text>
<text x="83.5" y="66.9">1</text>
<text x="88.8" y="66.9">2</text>
<text x="90.6" y="67">fb0603</text>
<text x="98.8" y="68.3">c0402</text>
<text x="111.1" y="68.3">c0805</text>
<text x="134.5" y="68.3">c0402</text>
<text x="145.4" y="68.3">c0402</text>
<text x="215" y="71">K8</text>
<text x="215" y="69.7">K4</text>
<text x="215" y="68.3">H5</text>
<text x="215" y="66.9">H4</text>
<text x="55.9" y="76.5">W18</text>
<text x="72.7" y="73.8">c0402</text>
<text x="82" y="73" transform="rotate(-90 82 73)">2</text>
<text x="85.1" y="75.2">c0603</text>
<text x="85.2" y="77.9">+V1.5S_PCIE_ICH</text>
<text x="120.8" y="75.2">+V1.5S</text>
<text x="215" y="77.9">M7</text>
<text x="215" y="76.5">L4</text>
<text x="215" y="75.1">K20</text>
<text x="215" y="73.8">K19</text>
<text x="215" y="72.4">K11</text>
<text x="55.9" y="82">M9</text>
<text x="55.9" y="83.4">M20</text>
<text x="55.9" y="80.6">AA8</text>
<text x="113.9" y="80.4">.</text>
<text x="113.9" y="79.3">FB0805</text>
<text x="215" y="83.4">N13</text>
<text x="215" y="82">N12</text>
<text x="215" y="80.6">N3</text>
<text x="215" y="79.3">M11</text>
<text x="55.9" y="84.8">N22</text>
<text x="63.1" y="87.5">c0402</text>
<text x="72.7" y="87.5">c0402</text>
<text x="86.5" y="87.5">c0603</text>
<text x="102.9" y="87.5">c0603</text>
<text x="111.1" y="87.5">c0805</text>
<text x="215" y="88.9">P13</text>
<text x="215" y="87.5">P11</text>
<text x="215" y="86.1">N23</text>
<text x="215" y="84.8">N14</text>
<text x="55.9" y="95.7">P15</text>
<text x="55.9" y="94.3">K17</text>
<text x="55.9" y="93">J10</text>
<text x="124.9" y="93.6">+V1.05S</text>
<text x="215" y="95.7">T22</text>
<text x="215" y="94.3">T2</text>
<text x="215" y="93">R22</text>
<text x="215" y="91.6">R14</text>
<text x="215" y="90.2">P19</text>
<text x="55.9" y="97.1">V10</text>
<text x="64.5" y="99.9">c0603</text>
<text x="74.1" y="99.9">c0603</text>
<text x="82.3" y="99.9">c0805</text>
<text x="215" y="101.2">V19</text>
<text x="215" y="99.8">V8</text>
<text x="215" y="98.5">V7</text>
<text x="215" y="97.1">V1</text>
<text x="55.9" y="106.7">F10</text>
<text x="55.9" y="105.3">AD13</text>
<text x="55.9" y="103.9">H25</text>
<text x="124.9" y="104.5">+V3.3S</text>
<text x="215" y="106.7">W22</text>
<text x="215" y="105.3">W12</text>
<text x="215" y="103.9">V25</text>
<text x="215" y="102.6">V22</text>
<text x="55.9" y="110.8">T9</text>
<text x="55.9" y="109.4">R10</text>
<text x="55.9" y="108.1">G10</text>
<text x="64.5" y="110.8">c0603</text>
<text x="72.7" y="110.8">c0402</text>
<text x="83.7" y="110.8">c0603</text>
<text x="91.9" y="110.8">c0402</text>
<text x="102.9" y="110.8">c0603</text>
<text x="112.5" y="110.8">c0603</text>
<text x="215" y="113.6">AB7</text>
<text x="215" y="112.2">AB6</text>
<text x="215" y="110.8">AB4</text>
<text x="215" y="109.4">Y24</text>
<text x="215" y="108.1">Y2</text>
<text x="55.9" y="119">F1</text>
<text x="55.9" y="117.7">K7</text>
<text x="55.9" y="116.3">N4</text>
<text x="55.9" y="114.9">F18</text>
<text x="64.5" y="114.8">Place near VCCPPC1,VCCPPC</text>
<text x="124.9" y="119.6">+V3.3AL</text>
<text x="215" y="119">AD10</text>
<text x="215" y="117.7">AD2</text>
<text x="215" y="116.3">AC8</text>
<text x="215" y="114.9">AB8</text>
<text x="64.5" y="125.9">c0402</text>
<text x="75.5" y="125.9">c0603</text>
<text x="83.7" y="125.9">c0603</text>
<text x="93.3" y="125.9">c0805</text>
<text x="215" y="125.9">AE25</text>
<text x="215" y="124.5">AE10</text>
<text x="215" y="123.1">AE1</text>
<text x="215" y="121.8">AD24</text>
<text x="215" y="120.4">AD20</text>
<text x="215" y="136.9">AE13</text>
<text x="215" y="135.5">G24</text>
<text x="215" y="142.3">AE16</text>
<text x="215" y="138.2">F2</text>
<text x="251.1" y="189">Bitland Information Technology Co.,Ltd</text>
<text x="226.8" y="193.4">Page Name</text>
<text x="226.9" y="195.9">Size</text>
<text x="227.7" y="197.3">C</text>
<text x="230.9" y="196.4">Project Name</text>
<text x="246" y="197.7">BM5080</text>
<text x="246" y="193.8">Tiger Piont POWER GND</text>
<text x="270.5" y="196.4">Rev</text>
<text x="226.6" y="201.7">PROPERTY NOTE: this document contains information confidential and property to</text>
<text x="226.6" y="203.1">Bitland Technology Co.,Ltd. and shall not be reproduced or transferred to other</text>
<text x="227.1" y="200">Date:</text>
<text x="253.8" y="200">Sheet</text>
<text x="260.6" y="200">12</text>
<text x="264.8" y="200">of</text>
<text x="268.9" y="200">42</text>
<text x="271.6" y="198.1">1.2</text>
<text x="226.6" y="204.5">documents or disclosed to others or used for any purpose other than that for which it</text>
<text x="226.6" y="206">was obtained with the expressed written consent of Bitland</text>
</g>
<g font-size="1.2" fill="#000080">
<text x="78.2" y="40.9">D96</text>
<text x="85.1" y="40.9">1N5819HW</text>
<text x="122.1" y="40.9">D97</text>
<text x="129" y="40.9">1N5819HW</text>
<text x="78.2" y="43.6">R3948 r0603</text>
<text x="80.4" y="47.8">C3213</text>
<text x="87.8" y="43.6">100_J</text>
<text x="122.1" y="46.4">C3214</text>
<text x="122.1" y="47.8">0.1UF/10V,X5R0.1uF needs be placed</text>
<text x="123.5" y="43.6">R3949 r0603</text>
<text x="133.1" y="43.6">10_J</text>
<text x="193.4" y="47.8">U512F</text>
<text x="26.1" y="51.9">U512E</text>
<text x="78.2" y="49.1">1uF/10V,X5R</text>
<text x="86.5" y="65.6">FB45</text>
<text x="101" y="65.6">C3215</text>
<text x="112.5" y="65.6">C3216</text>
<text x="115.2" y="64.2">80ohm/100MHZ</text>
<text x="116.6" y="60.1">FB44</text>
<text x="136.6" y="65.6">C3217</text>
<text x="147.6" y="65.6">C3218</text>
<text x="74.9" y="71.1">C3219</text>
<text x="85.1" y="69.7">80ohm/100MHZ</text>
<text x="101" y="67.2">0.1UF/10V,X5R 10uF/6.3V,X5R</text>
<text x="136.6" y="67.2">0.1UF/10V,X5R</text>
<text x="147.6" y="67.2">0.1UF/10V,X5R</text>
<text x="74.9" y="72.7">0.01UF/25V,X7R</text>
<text x="85.1" y="72.5">C3220</text>
<text x="85.1" y="73.8">4.7uF/6.3V,X5R</text>
<text x="113.9" y="76.6">FB46</text>
<text x="113.9" y="77.9">100ohm@100MHz,3A</text>
<text x="65.3" y="84.8">C3353</text>
<text x="65.3" y="86.4">0.1UF/10V,X5R</text>
<text x="74.9" y="84.8">C3221</text>
<text x="74.9" y="86.4">0.1UF/10V,X5R</text>
<text x="85.1" y="86.2">1uF/10V,X5R</text>
<text x="87.3" y="84.8">C3222</text>
<text x="101.5" y="86.2">1uF/10V,X5R</text>
<text x="103.7" y="84.8">C3223</text>
<text x="109.8" y="86.2">10uF/6.3V,X5R</text>
<text x="112.5" y="84.8">C3224</text>
<text x="63.1" y="98.5">1uF/10V,X5R</text>
<text x="65.3" y="97.1">C3225</text>
<text x="72.7" y="98.5">1uF/10V,X5R</text>
<text x="74.9" y="97.1">C3226</text>
<text x="81" y="98.5">10uF/6.3V,X5R</text>
<text x="83.7" y="97.1">C3227</text>
<text x="63.1" y="109.5">1uF/10V,X5R</text>
<text x="65.3" y="108.1">C3228</text>
<text x="74.9" y="108.1">C3229</text>
<text x="74.9" y="109.7">0.1UF/10V,X5R</text>
<text x="82.3" y="109.5">1uF/10V,X5R</text>
<text x="84.5" y="108.1">C3230</text>
<text x="94.1" y="108.1">C3231</text>
<text x="94.1" y="109.7">0.1UF/10V,X5R</text>
<text x="101.5" y="109.5">1uF/10V,X5R</text>
<text x="103.7" y="108.1">C3232</text>
<text x="111.1" y="109.5">1uF/10V,X5R</text>
<text x="113.3" y="108.1">C3233</text>
<text x="64.5" y="123.2">C3234</text>
<text x="64.5" y="124.6">0.1UF/10V,X5R</text>
<text x="74.1" y="124.6">1uF/10V,X5R</text>
<text x="76.3" y="123.2">C3235</text>
<text x="82.3" y="124.6">1uF/10V,X5R</text>
<text x="84.5" y="123.2">C3236</text>
<text x="93.3" y="123.2">C3237</text>
<text x="93.3" y="124.6">NC_10uF/6.3V,X5R</text>
<text x="26.1" y="132.8">Intel NM10</text>
<text x="193.4" y="149.3">Intel NM10</text>
</g>
<g font-size="1.2" fill="#00f">
<text x="84.8" y="41.2" transform="rotate(180 84.8 41.2)">1</text>
<text x="128.7" y="41.2" transform="rotate(180 128.7 41.2)">1</text>
</g>
<g font-size="1.2" fill="#004080">
<text x="209.5" y="52.7">VSS02</text>
<text x="209.5" y="51.3">VSS01</text>
<text x="45.3" y="59.6">VCC5REF_SUS</text>
<text x="48.5" y="55.4">VCC5REF</text>
<text x="209.5" y="59.6">VSS07</text>
<text x="209.5" y="58.2">VSS06</text>
<text x="209.5" y="56.8">VSS05</text>
<text x="209.5" y="55.4">VSS04</text>
<text x="209.5" y="54.1">VSS03</text>
<text x="46.2" y="62.3">VCCSATAPLL</text>
<text x="49.1" y="65">VCCRTC</text>
<text x="209.5" y="65">VSS11</text>
<text x="209.5" y="63.7">VSS10</text>
<text x="209.5" y="62.3">VSS09</text>
<text x="209.5" y="60.9">VSS08</text>
<text x="46.9" y="70.5">VCCUSBPLL</text>
<text x="47.2" y="67.8">VCCDMIPLL</text>
<text x="209.5" y="71.9">VSS16</text>
<text x="209.5" y="70.5">VSS15</text>
<text x="209.5" y="69.2">VSS14</text>
<text x="209.5" y="67.8">VSS13</text>
<text x="209.5" y="66.4">VSS12</text>
<text x="48.2" y="77.4">V_CPU_IO</text>
<text x="209.5" y="77.4">VSS20</text>
<text x="209.5" y="76">VSS19</text>
<text x="209.5" y="74.6">VSS18</text>
<text x="209.5" y="73.3">VSS17</text>
<text x="48.2" y="82.9">VCC1_5_2</text>
<text x="48.2" y="81.5">VCC1_5_1</text>
<text x="209.5" y="82.9">VSS24</text>
<text x="209.5" y="81.5">VSS23</text>
<text x="209.5" y="80.1">VSS22</text>
<text x="209.5" y="78.8">VSS21</text>
<text x="48.2" y="84.2">VCC1_5_3</text>
<text x="48.2" y="85.6">VCC1_5_4</text>
<text x="209.5" y="89.7">VSS29</text>
<text x="209.5" y="88.3">VSS28</text>
<text x="209.5" y="87">VSS27</text>
<text x="209.5" y="85.6">VSS26</text>
<text x="209.5" y="84.2">VSS25</text>
<text x="47.6" y="95.2">VCC1_05_2</text>
<text x="47.6" y="93.9">VCC1_05_1</text>
<text x="209.5" y="95.2">VSS33</text>
<text x="209.5" y="93.9">VSS32</text>
<text x="209.5" y="92.5">VSS31</text>
<text x="209.5" y="91.1">VSS30</text>
<text x="47.6" y="98">VCC1_05_4</text>
<text x="47.6" y="96.6">VCC1_05_3</text>
<text x="209.5" y="100.7">VSS37</text>
<text x="209.5" y="99.3">VSS36</text>
<text x="209.5" y="98">VSS35</text>
<text x="209.5" y="96.6">VSS34</text>
<text x="48.2" y="107.6">VCC3_3_3</text>
<text x="48.2" y="106.2">VCC3_3_2</text>
<text x="48.2" y="104.8">VCC3_3_1</text>
<text x="209.5" y="107.6">VSS42</text>
<text x="209.5" y="106.2">VSS41</text>
<text x="209.5" y="104.8">VSS40</text>
<text x="209.5" y="103.4">VSS39</text>
<text x="209.5" y="102.1">VSS38</text>
<text x="48.2" y="111.7">VCC3_3_6</text>
<text x="48.2" y="110.3">VCC3_3_5</text>
<text x="48.2" y="108.9">VCC3_3_4</text>
<text x="209.5" y="113.1">VSS46</text>
<text x="209.5" y="111.7">VSS45</text>
<text x="209.5" y="110.3">VSS44</text>
<text x="209.5" y="108.9">VSS43</text>
<text x="45.7" y="119.9">VCCSUS3_3_4</text>
<text x="45.7" y="118.5">VCCSUS3_3_3</text>
<text x="45.7" y="117.2">VCCSUS3_3_2</text>
<text x="45.7" y="115.8">VCCSUS3_3_1</text>
<text x="209.5" y="119.9">VSS51</text>
<text x="209.5" y="118.5">VSS50</text>
<text x="209.5" y="117.2">VSS49</text>
<text x="209.5" y="115.8">VSS48</text>
<text x="209.5" y="114.4">VSS47</text>
<text x="209.5" y="125.4">VSS55</text>
<text x="209.5" y="124">VSS54</text>
<text x="209.5" y="122.6">VSS53</text>
<text x="209.5" y="121.3">VSS52</text>
<text x="209.5" y="126.8">VSS56</text>
<text x="209.5" y="137.7">VSS58</text>
<text x="209.5" y="136.4">VSS57</text>
<text x="208.6" y="143.2">RSVD32</text>
<text x="209.5" y="139.1">VSS59</text>
</g>
<g font-size="1">
<text x="28.8" y="1">5</text>
<text x="83.7" y="1">4</text>
<text x="138.6" y="1">3</text>
<text x="193.4" y="1">2</text>
<text x="248.3" y="1">1</text>
<text x=".4" y="28">D</text>
<text x="276.1" y="28">D</text>
<text x=".4" y="79.4">C</text>
<text x="276.1" y="79.4">C</text>
<text x=".4" y="130.9">B</text>
<text x="276.1" y="130.9">B</text>
<text x=".4" y="182.3">A</text>
<text x="276.1" y="182.3">A</text>
<text x="28.8" y="208.2">5</text>
<text x="83.7" y="208.2">4</text>
<text x="138.6" y="208.2">3</text>
<text x="193.4" y="208.2">2</text>
<text x="248.3" y="208.2">1</text>
</g>
<g font-size="1" fill="#f00">
<text x="67.5" y="43.6">VCC5REF</text>
<text x="111.4" y="43.6">VCC5REF_SUS</text>
<text x="59" y="54.6">VCC5REF</text>
<text x="59.3" y="58.7">VCC5REF_SUS</text>
<text x="59.3" y="61.4">VCCSATAPLL</text>
<text x="59.3" y="66.9">VCCDMIPLL</text>
<text x="59.3" y="69.7">VCCUSBPLL</text>
</g>
<g font-size="1" fill="#00f">
<text x="201.1" y="45.4">U1LB</text>
<text x="202.1" y="47.5">TGP</text>
<text x="37.6" y="49.8">TGP</text>
<text x="33.7" y="91.8" transform="rotate(-90 33.7 91.8)">POWER</text>
<text x="53" y="130.6">5</text>
</g>
</svg>
